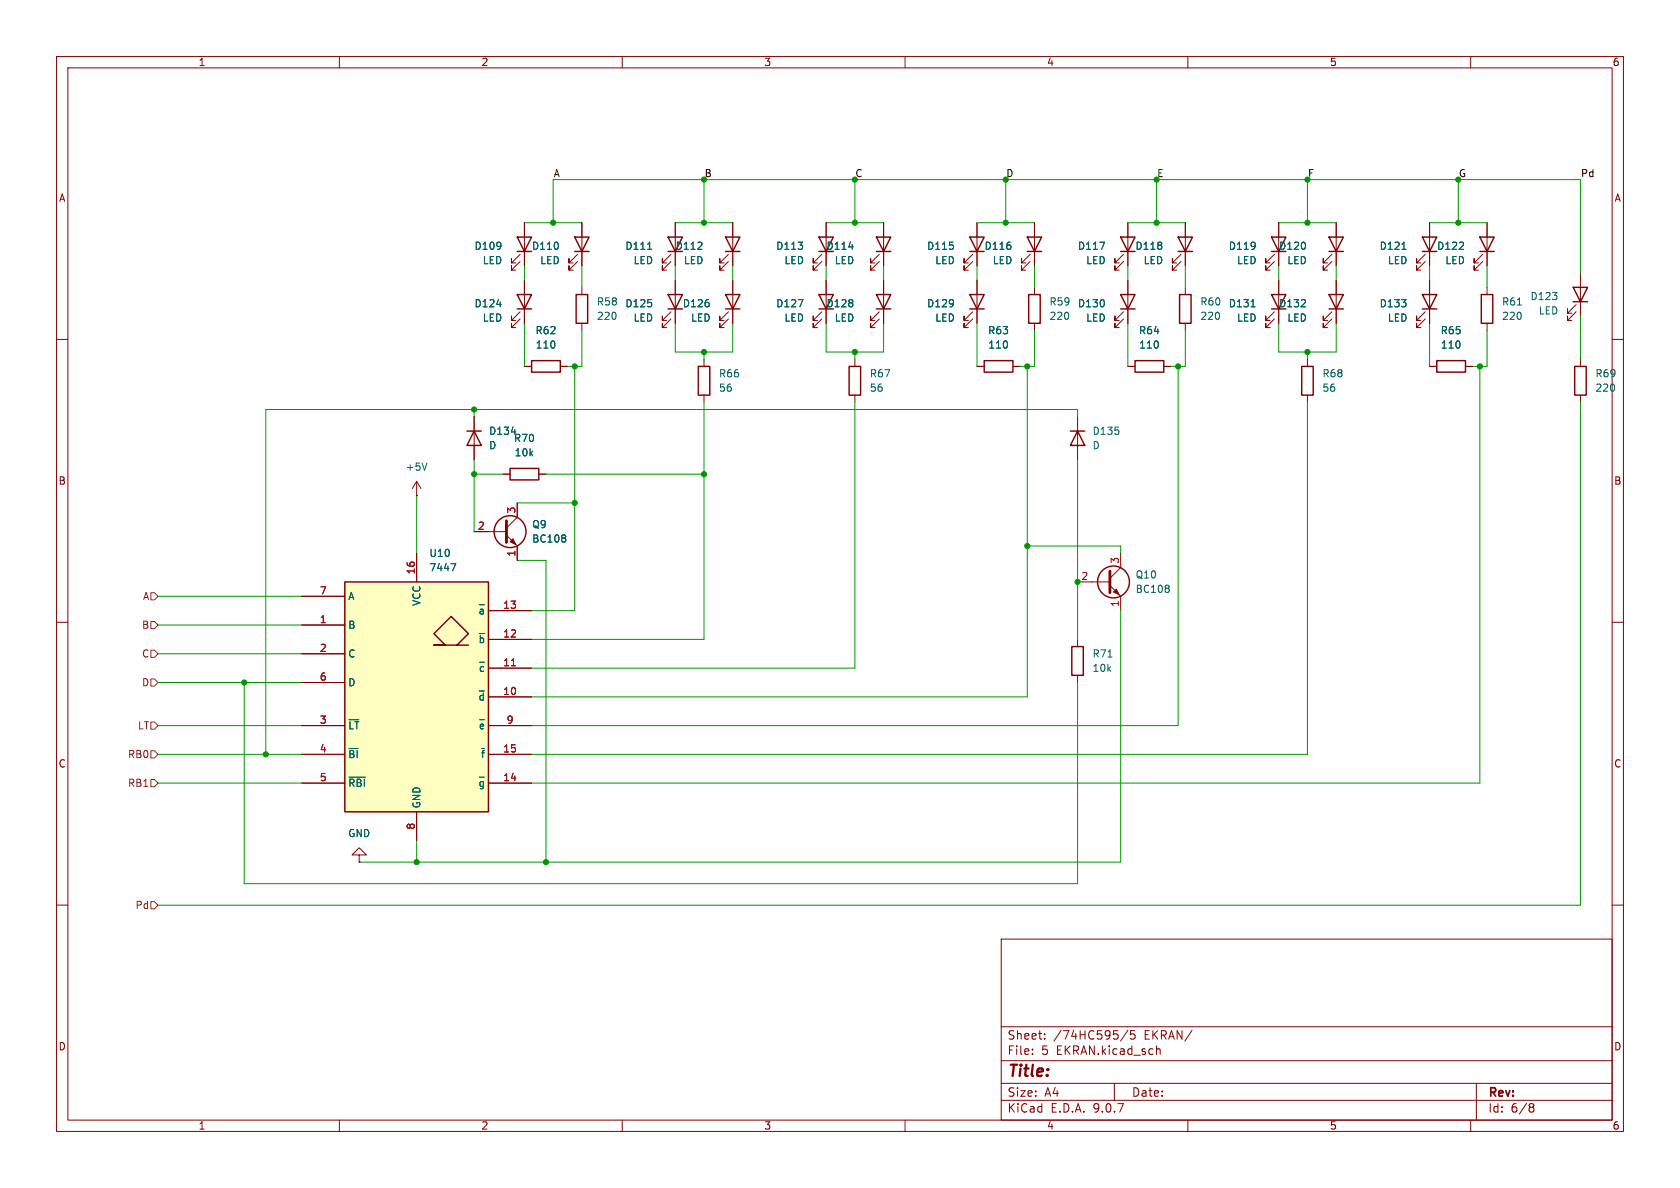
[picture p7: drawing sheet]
<svg xmlns="http://www.w3.org/2000/svg" width="297mm" height="210mm" viewBox="0 0 297 210" stroke-linecap="round" stroke-linejoin="round" font-family="sans-serif">
<g fill="none" stroke="#840000" stroke-width=".18">
<path d="M10 10h277v190h-277zM12 12h273v186h-273zM60 10v2M110 10v2M160 10v2M210 10v2M260 10v2M92.7 39.4v7.6M102.9 39.4v7.6M119.4 39.4v7.6M129.5 39.4v7.6M146 39.4v7.6"/>
<path d="M156.2 39.4v7.6M172.7 39.4v7.6M182.9 39.4v7.6M199.4 39.4v7.6M209.5 39.4v7.6M226.1 39.4v7.6M252.7 39.4v7.6M262.9 39.4v7.6M91.9 56.4l-1.5 1.5v-.7v.7h.8M91.9 55.1l-1.5 1.5v-.7v.7h.8M91.9 46.2l-1.5 1.6v-.8v.8h.8M91.9 45l-1.5 1.5v-.8v.8h.8"/>
<path d="M92.7 49.5v7.7M102.1 46.2l-1.5 1.6v-.8v.8h.7M102.1 45l-1.5 1.5v-.8v.8h.7M102.9 50.8v1.3M102.9 57.2v1.2M118.6 56.4l-1.5 1.5v-.7v.7h.8M118.6 55.1l-1.5 1.5v-.7v.7h.8M118.6 46.2l-1.5 1.6v-.8v.8h.8M118.6 45l-1.5 1.5v-.8v.8h.8M119.4 49.5v7.7M128.8 56.4l-1.5 1.5v-.7v.7h.7M128.8 55.1l-1.5 1.5v-.7v.7h.7"/>
<path d="M128.8 46.2l-1.5 1.6v-.8v.8h.7M128.8 45l-1.5 1.5v-.8v.8h.7M129.5 49.5v7.7M145.3 56.4l-1.5 1.5v-.7v.7h.7M145.3 55.1l-1.5 1.5v-.7v.7h.7M145.3 46.2l-1.5 1.6v-.8v.8h.7M145.3 45l-1.5 1.5v-.8v.8h.7M146 49.5v7.7M155.4 56.4l-1.5 1.5v-.7v.7h.8M155.4 55.1l-1.5 1.5v-.7v.7h.8M155.4 46.2l-1.5 1.6v-.8v.8h.8M155.4 45l-1.5 1.5v-.8v.8h.8"/>
<path d="M156.2 49.5v7.7M172 56.4l-1.6 1.5v-.7v.7h.8M172 55.1l-1.6 1.5v-.7v.7h.8M172 46.2l-1.6 1.6v-.8v.8h.8M172 45l-1.6 1.5v-.8v.8h.8M172.7 49.5v7.7M182.1 46.2l-1.5 1.6v-.8v.8h.8M182.1 45l-1.5 1.5v-.8v.8h.8M182.9 50.8v1.3M182.9 57.2v1.2M198.6 56.4l-1.5 1.5v-.7v.7h.8M198.6 55.1l-1.5 1.5v-.7v.7h.8"/>
<path d="M198.6 46.2l-1.5 1.6v-.8v.8h.8M198.6 45l-1.5 1.5v-.8v.8h.8M199.4 49.5v7.7M208.8 46.2l-1.5 1.6v-.8v.8h.7M208.8 45l-1.5 1.5v-.8v.8h.7M209.5 50.8v1.3M209.5 57.2v1.2M225.3 56.4l-1.5 1.5v-.7v.7h.7M225.3 55.1l-1.5 1.5v-.7v.7h.7M225.3 46.2l-1.5 1.6v-.8v.8h.7M225.3 45l-1.5 1.5v-.8v.8h.7M226.1 49.5v7.7"/>
<path d="M252 46.2l-1.6 1.6v-.8v.8h.8M252 45l-1.6 1.5v-.8v.8h.8M252 56.4l-1.6 1.5v-.7v.7h.8M252 55.1l-1.6 1.5v-.7v.7h.8M252.7 49.5v7.7M262.1 46.2l-1.5 1.6v-.8v.8h.8M262.1 45l-1.5 1.5v-.8v.8h.8M10 60h2M83.8 73.7v7.6M92.7 64.8h1.3M99.1 64.8h1.2M124.5 63.5v1.3"/>
<path d="M124.5 69.9v1.2M151.1 63.5v1.3M151.1 69.9v1.2M172.7 64.8h1.3M179.1 64.8h1.2M190.5 73.7v7.6M199.4 64.8h1.3M205.7 64.8h1.3M231.1 63.5v1.3M231.1 69.9v1.2M279.4 63.5v1.3M279.4 69.9v1.2"/>
<path d="M285 60h2M83.8 94h5.7M88.9 83.8h1.3M89.5 94.6l1.9 1.9v2.6M91.4 88.9v2.5l-1.9 1.9M95.2 83.8h1.3M198.1 97.8v2.5l-1.9 1.9M10 110h2M190.5 113v1.3M190.5 119.4v1.3M190.5 102.9h5.7M196.2 103.5l1.9 1.9v2.6"/>
<path d="M285 110h2M63.5 151.1h1.3l-1.3-1.2-1.3 1.2h1.3v1.3M63.5 152.4h.1M10 160h2M177 166h108v32h-108zM285 160h2M60 198v2M110 198v2M160 198v2M177 194.5h108M177 191.5h108M177 187.5h108"/>
<path d="M177 181.5h108M182.5 186.3v.1M182.5 185.5v.1M184.7 183.6v.1M184.7 182.8v.1M197 191.5v3M199.4 182.1l-1.3 2M200.6 182.2h-.7l-.1 .7 .2-.1h.5l.2 .3-.1 .5-.2 .1-.6-.1M204.5 185.5l.2-.1 .3 .1 .1 .9M210 198v2M260 198v2M261 191.5v6.5"/>
<path d="M270.6 195.1l.4 .1 .2 .2-.3 .3M270.6 195.7h.3M270.9 195.7l.2 .2 .1 .4-.2 .2-.4 .1"/>
</g>
<g fill="none" stroke="#840000" stroke-width=".25">
<path d="M91.4 52.1h2.6l-1.3 2.5zM91.4 41.9h2.6l-1.3 2.6zM91.4 54.6h2.6M91.4 44.5h2.6M101.6 41.9h2.5l-1.2 2.6zM101.6 44.5h2.5M101.9 52.1h2v5.1h-2zM118.1 52.1h2.5l-1.2 2.5zM118.1 41.9h2.5l-1.2 2.6zM118.1 54.6h2.5M118.1 44.5h2.5M128.3 52.1h2.5l-1.3 2.5z"/>
<path d="M128.3 41.9h2.5l-1.3 2.6zM128.3 54.6h2.5M128.3 44.5h2.5M144.8 52.1h2.5l-1.3 2.5zM144.8 41.9h2.5l-1.3 2.6zM144.8 54.6h2.5M144.8 44.5h2.5M154.9 52.1h2.6l-1.3 2.5zM154.9 41.9h2.6l-1.3 2.6zM154.9 54.6h2.6M154.9 44.5h2.6M171.4 52.1h2.6l-1.3 2.5z"/>
<path d="M171.4 41.9h2.6l-1.3 2.6zM171.4 54.6h2.6M171.4 44.5h2.6M181.6 41.9h2.5l-1.2 2.6zM181.6 44.5h2.5M181.9 52.1h2v5.1h-2zM198.1 52.1h2.6l-1.3 2.5zM198.1 41.9h2.6l-1.3 2.6zM198.1 54.6h2.6M198.1 44.5h2.6M208.3 41.9h2.5l-1.3 2.6zM208.3 44.5h2.5"/>
<path d="M208.5 52.1h2.1v5.1h-2.1zM224.8 52.1h2.5l-1.2 2.5zM224.8 41.9h2.5l-1.2 2.6zM224.8 54.6h2.5M224.8 44.5h2.5M251.5 41.9h2.5l-1.3 2.6zM251.5 52.1h2.5l-1.3 2.5zM251.5 54.6h2.5M251.5 44.5h2.5M261.6 41.9h2.6l-1.3 2.6zM261.6 44.5h2.6M82.5 76.2h2.6"/>
<path d="M83.8 76.2l1.3 2.5h-2.6zM94 63.8h5.1v2h-5.1zM123.4 64.8h2.1v5.1h-2.1zM150.1 64.8h2v5.1h-2zM174 63.8h5.1v2h-5.1zM189.2 76.2h2.6M190.5 76.2l1.3 2.5h-2.6zM200.7 63.8h5v2h-5zM230.1 64.8h2.1v5.1h-2.1zM278.4 64.8h2v5.1h-2zM90.2 82.8h5v2h-5zM189.5 114.3h2v5.1h-2z"/>
<circle cx="90.2" cy="94" r="2.82"/>
<circle cx="196.8" cy="102.9" r="2.82"/>
</g>
<g fill="none" stroke="#006464" stroke-width=".18">
<path d="M87.8 53.8h.8M114.5 44.1h.7M141.1 53h.8l-.5 1.2M150.1 43.7h.7M194.4 42.8h.9l-.6 1.3M221.2 54.2h.7M247.8 44.1h.8M90.4 76.4h.8M99.9 94.6l.1 .2-.1 .2M99.9 95.2l.1 .1-.1 .5M195.9 116.1h.7M206.6 103.5l.1 .2-.1 .2"/>
<path d="M206.6 104.1l.1 .1-.1 .5"/>
</g>
<path d="M89.5 92.1v3.8M196.2 101v3.8" fill="none" stroke="#840000" stroke-width=".51"/>
<g fill="#840000" stroke="#840000" stroke-width=".18">
<path d="M90.2 95.8l.5-.5 .5 1z"/>
<path d="M196.8 104.6l.6-.5 .5 1.1z"/>
</g>
<g fill="#ffffc2">
<path d="M61 102.9h25.4v40.6h-25.4z"/>
<path d="M76.7 112l3.1-3 3 3-2 2h2h-6.1h2z"/>
</g>
<path d="M234.9 52.1h2.6l-1.3 2.5zM234.9 41.9h2.6l-1.3 2.6zM234.9 54.6h2.6M234.9 44.5h2.6M261.9 52.1h2v5.1h-2zM278.1 50.8h2.6l-1.3 2.5zM278.1 53.3h2.6M254 63.8h5.1v2h-5.1zM61 102.9h25.4v40.6h-25.4zM80.8 114l2-2-3-3-3.1 3 2 2h-2h6.1" fill="none" stroke="#840000" stroke-width=".25"/>
<g fill="none" stroke="#840000" stroke-width=".18">
<path d="M92.7 39.4v2.5M102.9 39.4v2.5M119.4 39.4v2.5M129.5 39.4v2.5M146 39.4v2.5M156.2 39.4v2.5M172.7 39.4v2.5M182.9 39.4v2.5M199.4 39.4v2.5M209.5 39.4v2.5M226.1 39.4v2.5M236.2 39.4v7.6"/>
<path d="M252.7 39.4v2.5M262.9 39.4v2.5M92.7 44.5v2.5M92.7 49.5v2.6M92.7 54.6v2.6M102.9 44.5v2.5M119.4 44.5v2.5M119.4 49.5v2.6M119.4 54.6v2.6M129.5 44.5v2.5M129.5 49.5v2.6M129.5 54.6v2.6"/>
<path d="M146 44.5v2.5M146 49.5v2.6M146 54.6v2.6M156.2 44.5v2.5M156.2 49.5v2.6M156.2 54.6v2.6M172.7 44.5v2.5M172.7 49.5v2.6M172.7 54.6v2.6M182.9 44.5v2.5M199.4 44.5v2.5M199.4 49.5v2.6"/>
<path d="M199.4 54.6v2.6M209.5 44.5v2.5M226.1 44.5v2.5M226.1 49.5v2.6M226.1 54.6v2.6M235.5 56.4l-1.6 1.5v-.7v.7h.8M235.5 55.1l-1.6 1.5v-.7v.7h.8M235.5 46.2l-1.6 1.6v-.8v.8h.8M235.5 45l-1.6 1.5v-.8v.8h.8M236.2 49.5v7.7M252.7 44.5v2.5M252.7 49.5v2.6"/>
<path d="M252.7 54.6v2.6M262.9 44.5v2.5M262.9 50.8v1.3M262.9 57.2v1.2M278.6 55.1l-1.5 1.5v-.7v.7h.8M278.6 53.8l-1.5 1.6v-.8v.8h.8M279.4 48.3v7.6M83.8 73.7v2.5M83.8 78.7v2.6M92.7 64.8h1.3M99.1 64.8h1.2M172.7 64.8h1.3"/>
<path d="M179.1 64.8h1.2M199.4 64.8h1.3M205.7 64.8h1.3M252.7 64.8h1.3M259.1 64.8h1.2M73.7 87.6h.1M73.7 85.1v2.5M73.7 97.8v5.1M73.7 85.1l-.8 1.3M73.7 85.1l.7 1.3M83.8 94h2.6M88.9 83.8h1.3"/>
<path d="M91.4 88.9v2.5M91.4 96.5v2.6M95.2 83.8h1.3M53.3 105.4h7.7M53.3 110.5h7.7M53.3 115.6h7.7M86.4 108h7.6M86.4 113h7.6M86.4 118.1h7.6M53.3 120.7h7.7M53.3 128.3h7.7M53.3 133.4h7.7"/>
<path d="M53.3 138.4h7.7M86.4 128.3h7.6M86.4 133.4h7.6M86.4 138.4h7.6M86.4 123.2h7.6M63.5 152.4h.1M73.7 143.5v5.1"/>
</g>
<g fill="none" stroke="#006464" stroke-width=".18">
<path d="M87.8 53.8h.8M114.5 44.1h.7M141.1 53h.8l-.5 1.2M150.1 43.7h.7M194.4 42.8h.9l-.6 1.3M221.2 54.2h.7M247.8 44.1h.8M268.3 53.9h.7M90.4 76.4h.8M75.5 81.9l-.4 1.2M79.7 99.6h.9l-.6 1.3M99.9 94.6l.1 .2-.1 .2"/>
<path d="M99.9 95.2l.1 .1-.1 .5M84.7 106.9h.9M84.7 112h.9M84.8 117.1h.8M61.7 127.2h1.7M61.7 132.3h1.6M61.7 137.4h2.9M84.7 137.4h.9M84.7 122.1h.9M84.8 127.2h.8"/>
</g>
<path d="M90.4 117.7h.7" fill="none" stroke="#a90000" stroke-width=".18"/>
<path d="M26.7 114.9h.6l.6 .7-.6 .6h-.6zM26.7 109.9h.6l.6 .6-.6 .6h-.6zM26.7 104.8h.6l.6 .6-.6 .6h-.6zM26.7 127.6h.6l.6 .7-.6 .6h-.6zM26.7 120h.6l.6 .7-.6 .6h-.6zM26.7 132.7h.6l.6 .7-.6 .6h-.6zM26.7 137.8h.6l.6 .6-.6 .7h-.6zM26.7 159.4h.6l.6 .6-.6 .7h-.6z" fill="none" stroke="#725600" stroke-width=".18"/>
<g fill="none" stroke="#009600" stroke-width=".18">
<path d="M92.7 39.4h10.2M97.8 39.4v-7.6h181.6v16.5M119.4 39.4h10.1M124.5 31.8v7.6M146 39.4h10.2M151.1 31.8v7.6M172.7 39.4h10.2M177.8 31.8v7.6M199.4 39.4h10.1M204.5 31.8v7.6M226.1 39.4h10.1M231.1 31.8v7.6"/>
<path d="M252.7 39.4h10.2M257.8 31.8v7.6M92.7 47v2.5M92.7 57.2v7.6M102.9 58.4v6.4h-2.6M102.9 47v3.8M119.4 57.2v5h10.1v-5M119.4 47v2.5M129.5 47v2.5M146 57.2v5h10.2v-5M146 47v2.5M156.2 47v2.5"/>
<path d="M172.7 47v2.5M172.7 57.2v7.6M182.9 58.4v6.4h-2.6M182.9 47v3.8M199.4 47v2.5M199.4 57.2v7.6M209.5 47v3.8M209.5 58.4v6.4h-2.5M226.1 57.2v5h10.1v-5M226.1 47v2.5M236.2 47v2.5M252.7 47v2.5"/>
<path d="M252.7 57.2v7.6M262.9 58.4v6.4h-2.6M262.9 47v3.8M279.4 55.9v7.6M83.8 72.4v1.3M101.6 64.8v43.2h-7.6M124.5 71.1v41.9h-30.5M124.5 62.2v1.3M151.1 71.1v47h-57.1M151.1 62.2v1.3M181.6 64.8v58.4h-87.6M190.5 73.7v-1.3h-143.5v61"/>
<path d="M208.3 64.8v63.5h-114.3M231.1 71.1v62.3h-137.1M231.1 62.2v1.3M261.6 64.8v73.6h-167.6M279.4 71.1v88.9h-251.5M73.7 87.6v10.2M83.8 81.3v12.7M83.8 83.8h5.1M91.4 88.9h10.2M91.4 99.1h5.1v53.3M96.5 83.8h28M181.6 96.5h16.5v1.3"/>
<path d="M190.5 81.3v31.7M27.9 115.6h25.4M27.9 110.5h25.4M27.9 105.4h25.4M198.1 108v44.4h-134.6M27.9 138.4h25.4M27.9 128.3h25.4M27.9 133.4h25.4M27.9 120.7h25.4M43.2 120.7v35.5h147.3v-35.5M73.7 148.6v3.8"/>
</g>
<g fill="#009600" stroke="#009600" stroke-width=".18">
<circle cx="101.6" cy="64.8" r=".46"/>
<circle cx="124.5" cy="62.2" r=".46"/>
<circle cx="97.8" cy="39.4" r=".46"/>
<circle cx="177.8" cy="39.4" r=".46"/>
<circle cx="177.8" cy="31.8" r=".46"/>
<circle cx="204.5" cy="31.8" r=".46"/>
<circle cx="204.5" cy="39.4" r=".46"/>
<circle cx="83.8" cy="72.4" r=".46"/>
<circle cx="83.8" cy="83.8" r=".46"/>
<circle cx="124.5" cy="83.8" r=".46"/>
<circle cx="101.6" cy="88.9" r=".46"/>
<circle cx="181.6" cy="64.8" r=".46"/>
<circle cx="208.3" cy="64.8" r=".46"/>
<circle cx="190.5" cy="102.9" r=".46"/>
<circle cx="181.6" cy="96.5" r=".46"/>
<circle cx="261.6" cy="64.8" r=".46"/>
<circle cx="124.5" cy="31.8" r=".46"/>
<circle cx="151.1" cy="62.2" r=".46"/>
<circle cx="151.1" cy="39.4" r=".46"/>
<circle cx="124.5" cy="39.4" r=".46"/>
<circle cx="151.1" cy="31.8" r=".46"/>
<circle cx="47" cy="133.4" r=".46"/>
<circle cx="43.2" cy="120.7" r=".46"/>
<circle cx="73.7" cy="152.4" r=".46"/>
<circle cx="96.5" cy="152.4" r=".46"/>
<circle cx="231.1" cy="39.4" r=".46"/>
<circle cx="231.1" cy="31.8" r=".46"/>
<circle cx="257.8" cy="31.8" r=".46"/>
<circle cx="257.8" cy="39.4" r=".46"/>
<circle cx="231.1" cy="62.2" r=".46"/>
</g>
<text font-size="2.8" fill="#840000" x="178" y="190.9">Title:</text>
<g font-size="2.1" fill="#840000">
<text x="178" y="184">Sheet:</text>
<text x="186.2" y="184">/74HC595/5</text>
<text x="202.3" y="184">EKRAN/</text>
<text x="178" y="186.7">File:</text>
<text x="184.1" y="186.7">5</text>
<text x="186.8" y="186.7">EKRAN.kicad_sch</text>
<text x="178" y="196.9">KiCad</text>
<text x="178" y="194.1">Size:</text>
<text x="184.7" y="194.1">A4</text>
<text x="185.7" y="196.9">E.D.A.</text>
<text x="193.3" y="196.9">9.0.7</text>
<text x="200" y="194.1">Date:</text>
<text x="263" y="194.3">Rev:</text>
<text x="263" y="196.9">Id:</text>
<text x="267.1" y="196.9">6/8</text>
</g>
<g font-size="1.8" fill="#840000">
<text x="35" y="11.9">1</text>
<text x="85" y="11.9">2</text>
<text x="135" y="11.9">3</text>
<text x="185" y="11.9">4</text>
<text x="235" y="11.9">5</text>
<text x="285" y="11.9">6</text>
<text x="10.3" y="35.9">A</text>
<text x="285.3" y="35.9">A</text>
<text x="10.3" y="85.9">B</text>
<text x="285.3" y="85.9">B</text>
<text x="10.3" y="135.9">C</text>
<text x="285.3" y="135.9">C</text>
<text x="10.3" y="185.9">D</text>
<text x="285.3" y="185.9">D</text>
<text x="35" y="199.9">1</text>
<text x="85" y="199.9">2</text>
<text x="135" y="199.9">3</text>
<text x="185" y="199.9">4</text>
<text x="235" y="199.9">5</text>
<text x="285" y="199.9">6</text>
</g>
<g font-size="1.8" fill="#0f0f0f">
<text x="97.8" y="31.4">A</text>
<text x="124.5" y="31.4">B</text>
<text x="151.1" y="31.4">C</text>
<text x="177.8" y="31.4">D</text>
<text x="204.5" y="31.4">E</text>
<text x="231.1" y="31.4">F</text>
<text x="257.8" y="31.4">G</text>
<text x="279.4" y="31.4">Pd</text>
</g>
<g font-size="1.8" fill="#006464">
<text x="83.8" y="44.4">D109</text>
<text x="85.2" y="46.9">LED</text>
<text x="93.9" y="44.4">D110</text>
<text x="95.4" y="46.9">LED</text>
<text x="110.5" y="44.4">D111</text>
<text x="111.9" y="46.9">LED</text>
<text x="119.3" y="44.4">D112</text>
<text x="120.8" y="46.9">LED</text>
<text x="137.1" y="44.4">D113</text>
<text x="138.6" y="46.9">LED</text>
<text x="146" y="44.4">D114</text>
<text x="147.5" y="46.9">LED</text>
<text x="163.8" y="44.4">D115</text>
<text x="165.2" y="46.9">LED</text>
<text x="174" y="44.4">D116</text>
<text x="175.4" y="46.9">LED</text>
<text x="190.5" y="44.4">D117</text>
<text x="191.9" y="46.9">LED</text>
<text x="200.6" y="44.4">D118</text>
<text x="202.1" y="46.9">LED</text>
<text x="217.1" y="44.4">D119</text>
<text x="218.6" y="46.9">LED</text>
<text x="226" y="44.4">D120</text>
<text x="227.5" y="46.9">LED</text>
<text x="243.8" y="44.4">D121</text>
<text x="245.3" y="46.9">LED</text>
<text x="254" y="44.4">D122</text>
<text x="255.4" y="46.9">LED</text>
<text x="270.5" y="53.3">D123</text>
<text x="83.8" y="54.5">D124</text>
<text x="85.2" y="57.1">LED</text>
<text x="94.6" y="59.3">R62</text>
<text x="105.4" y="56.7">220</text>
<text x="105.4" y="54.2">R58</text>
<text x="110.5" y="54.5">D125</text>
<text x="111.9" y="57.1">LED</text>
<text x="120.6" y="54.5">D126</text>
<text x="122.1" y="57.1">LED</text>
<text x="137.1" y="54.5">D127</text>
<text x="138.6" y="57.1">LED</text>
<text x="146" y="54.5">D128</text>
<text x="147.5" y="57.1">LED</text>
<text x="163.8" y="54.5">D129</text>
<text x="165.2" y="57.1">LED</text>
<text x="174.6" y="59.3">R63</text>
<text x="185.4" y="56.7">220</text>
<text x="185.4" y="54.2">R59</text>
<text x="190.5" y="54.5">D130</text>
<text x="191.9" y="57.1">LED</text>
<text x="201.3" y="59.3">R64</text>
<text x="212.1" y="56.7">220</text>
<text x="212.1" y="54.2">R60</text>
<text x="217.1" y="54.5">D131</text>
<text x="218.6" y="57.1">LED</text>
<text x="226" y="54.5">D132</text>
<text x="227.5" y="57.1">LED</text>
<text x="243.8" y="54.5">D133</text>
<text x="245.3" y="57.1">LED</text>
<text x="254.6" y="59.3">R65</text>
<text x="265.4" y="56.7">220</text>
<text x="265.4" y="54.2">R61</text>
<text x="271.9" y="55.8">LED</text>
<text x="94.6" y="61.8">110</text>
<text x="174.6" y="61.8">110</text>
<text x="201.3" y="61.8">110</text>
<text x="254.6" y="61.8">110</text>
<text x="127" y="66.9">R66</text>
<text x="127" y="69.4">56</text>
<text x="153.7" y="66.9">R67</text>
<text x="153.7" y="69.4">56</text>
<text x="233.7" y="66.9">R68</text>
<text x="233.7" y="69.4">56</text>
<text x="281.9" y="69.4">220</text>
<text x="281.9" y="66.9">R69</text>
<text x="86.4" y="77.1">D134</text>
<text x="193" y="77.1">D135</text>
<text x="71.6" y="83.4">+5V</text>
<text x="86.4" y="79.6">D</text>
<text x="90.8" y="78.3">R70</text>
<text x="90.9" y="80.9">10k</text>
<text x="193" y="79.6">D</text>
<text x="94" y="93.6">Q9</text>
<text x="75.8" y="98.7">U10</text>
<text x="75.8" y="101.2">7447</text>
<text x="94" y="96.1">BC108</text>
<text x="61.5" y="106.3">A</text>
<text x="74.5" y="107.2" transform="rotate(-90 74.5 107.2)">VCC</text>
<text x="200.7" y="102.5">Q10</text>
<text x="200.7" y="105">BC108</text>
<text x="61.5" y="111.4">B</text>
<text x="84.5" y="108.8">~{a}</text>
<text x="84.5" y="113.9">~{b}</text>
<text x="61.5" y="116.4">C</text>
<text x="84.6" y="119">~{c}</text>
<text x="193" y="119">10k</text>
<text x="193" y="116.4">R71</text>
<text x="61.5" y="121.5">D</text>
<text x="84.5" y="124.1">~{d}</text>
<text x="61.5" y="129.1">~{LT}</text>
<text x="84.6" y="129.1">~{e}</text>
<text x="61.5" y="134.2">~{BI}</text>
<text x="84.9" y="134.2">~{f}</text>
<text x="61.5" y="139.3">~{RBI}</text>
<text x="74.5" y="143" transform="rotate(-90 74.5 143)">GND</text>
<text x="84.5" y="139.3">~{g}</text>
<text x="61.5" y="148.2">GND</text>
</g>
<g font-size="1.8" fill="#a90000">
<text x="84.4" y="93.7">2</text>
<text x="91.2" y="90.9" transform="rotate(-90 91.2 90.9)">3</text>
<text x="73.4" y="101.6" transform="rotate(-90 73.4 101.6)">16</text>
<text x="91.2" y="98.5" transform="rotate(-90 91.2 98.5)">1</text>
<text x="197.9" y="99.8" transform="rotate(-90 197.9 99.8)">3</text>
<text x="56.4" y="105.2">7</text>
<text x="88.9" y="107.7">13</text>
<text x="191.1" y="102.6">2</text>
<text x="197.9" y="107.4" transform="rotate(-90 197.9 107.4)">1</text>
<text x="56.4" y="110.2">1</text>
<text x="88.9" y="112.8">12</text>
<text x="56.4" y="115.3">2</text>
<text x="88.9" y="117.9">11</text>
<text x="56.4" y="120.4">6</text>
<text x="88.9" y="122.9">10</text>
<text x="56.4" y="128">3</text>
<text x="89.5" y="128">9</text>
<text x="56.4" y="133.1">4</text>
<text x="88.9" y="133.1">15</text>
<text x="56.4" y="138.2">5</text>
<text x="88.9" y="138.2">14</text>
<text x="73.4" y="146.8" transform="rotate(-90 73.4 146.8)">8</text>
</g>
<g font-size="1.8" fill="#725600">
<text x="25.2" y="106.3">A</text>
<text x="25" y="111.4">B</text>
<text x="25" y="116.4">C</text>
<text x="25" y="121.5">D</text>
<text x="24.3" y="129.1">LT</text>
<text x="22.5" y="134.2">RB0</text>
<text x="22.5" y="139.3">RB1</text>
<text x="23.9" y="160.9">Pd</text>
</g>
</svg>
